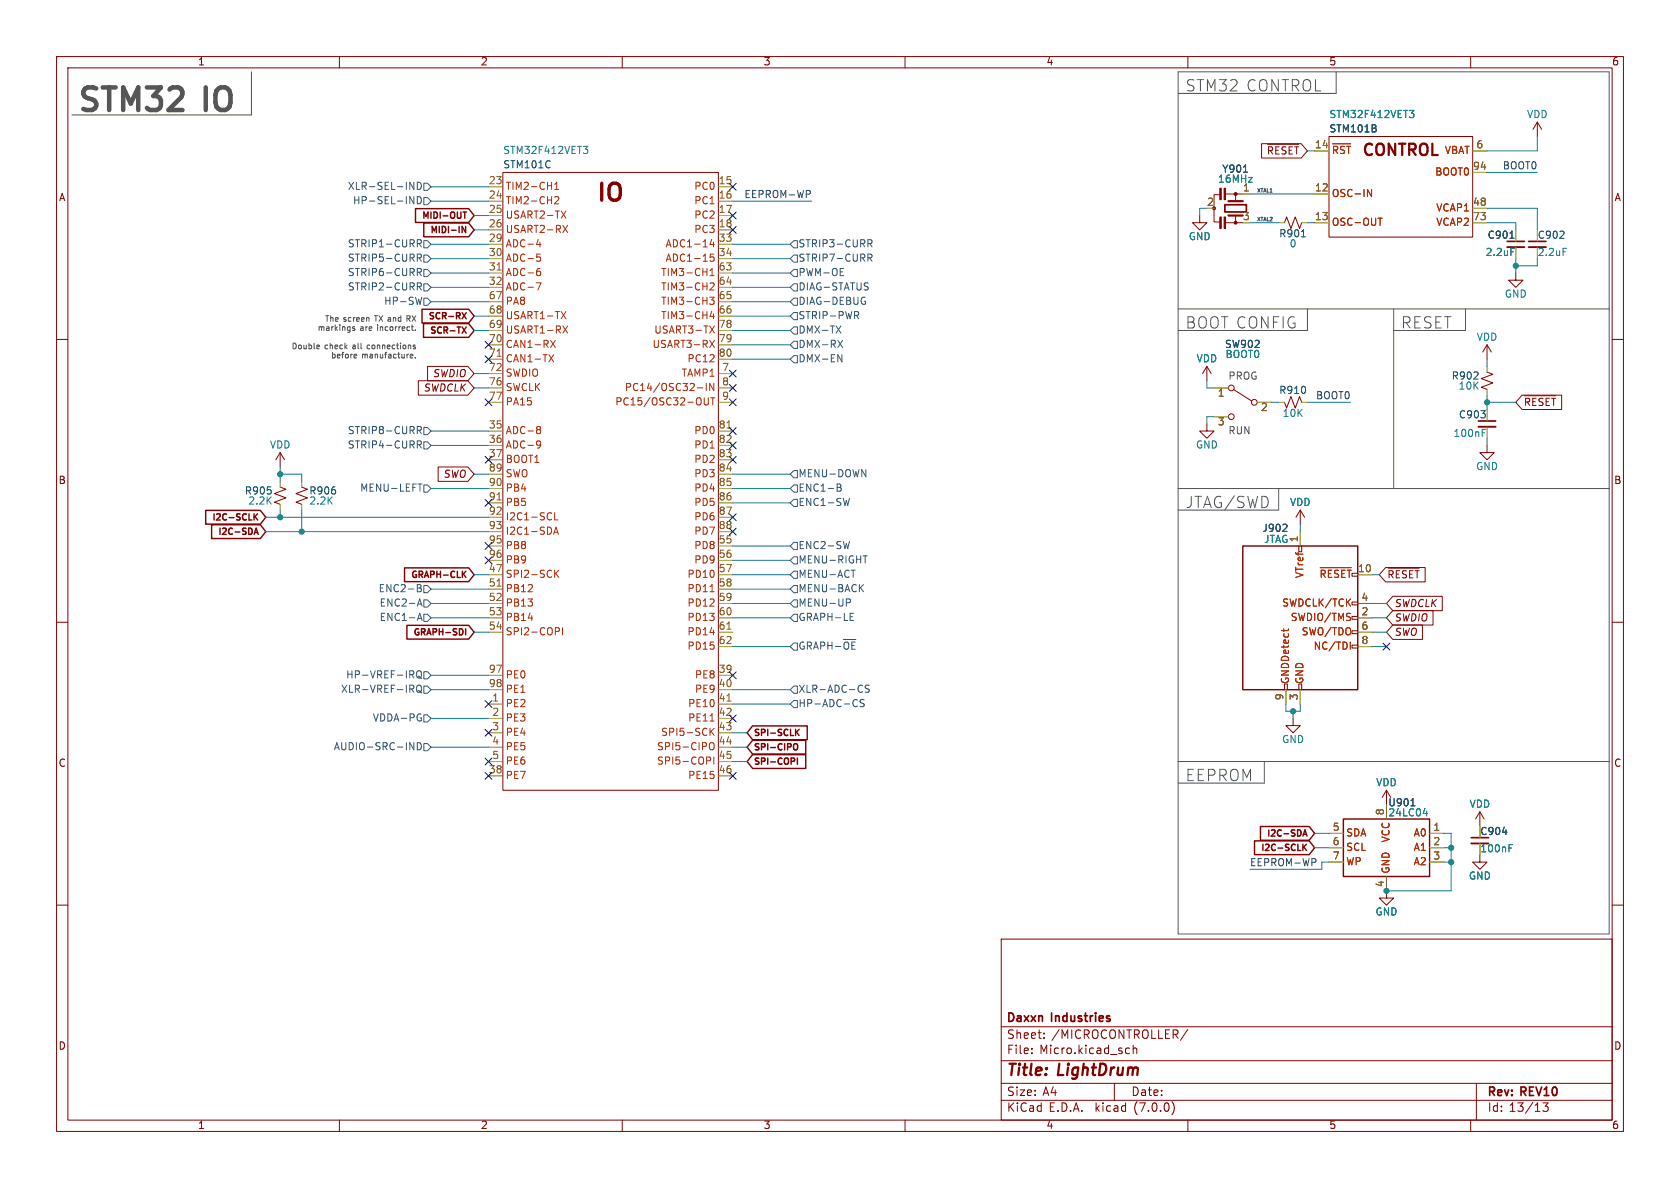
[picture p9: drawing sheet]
<svg xmlns="http://www.w3.org/2000/svg" width="297mm" height="210mm" viewBox="0 0 297 210" stroke-linecap="round" stroke-linejoin="round" font-family="sans-serif">
<g fill="none" stroke="#840000" stroke-width=".18">
<path d="M10 10h277v190h-277zM12 12h273v186h-273zM60 10v2M110 10v2M160 10v2M210 10v2M260 10v2M88.9 30.5h38.1v109.2h-38.1zM212.1 38.1v1.3h1.3l-1.3 1.2-1.3-1.2h1.3M215.8 34.4h-1.2v4.8h1M216.7 34.3h3M216.7 39.4h3"/>
<path d="M218.4 34.3v1.1M218.4 38.1v1.3M223 25.4h7l1.1 1.3-1.1 1.2h-7zM224.1 25.5h5.5M225 26.4l-.1-.4h-.6v1.2M226.1 26h-.6v1.2M227.1 39.4l.4-1 .7 2 .8-2 .7 2 .4-1M227.4 26h-.5l-.3 .3M228.5 26h-.6v1.2M228.9 26h.7M229.2 26v1.2M234.9 24.1h25.4v17.8h-25.4z"/>
<path d="M271.8 21.6l-.8 1.3M271.8 21.6v2.5M271.8 21.6l.7 1.3M10 60h2M268 48.3v1.2h1.2l-1.2 1.3-1.3-1.3h1.3M285 60h2M74 67.3h8.7l1.1 1.3-1.1 1.3h-8.7zM75.6 64.8h7.1l1.1 1.2-1.1 1.3h-7.1zM213.4 74.9v1.3h1.2l-1.2 1.3-1.3-1.3h1.3M213.4 64.8l-.8 1.2M213.4 64.8v2.5M213.4 64.8l.7 1.2"/>
<path d="M218.1 68.8l3.1 2.1M227.1 71.1l.4 1 .7-2 .8 2 .7-2 .4 1M262.9 65.8l1 .4-2 .7 2 .8-2 .8 1 .3M262.9 78.7v1.3h1.3l-1.3 1.3-1.3-1.3h1.3M262.9 61l-.8 1.2M262.9 61v2.5M262.9 61l.8 1.2M269.1 69.8h7v2.6h-7l-1.1-1.3zM269.5 70h5.5M270.4 70.8l-.1-.3-.6-.1v1.3M271.6 70.4h-.6v1.3M272.8 70.5l-.5-.1-.2 .4"/>
<path d="M273.9 70.4h-.6v1.3M274.3 70.4h.7M274.7 70.4v1.3M49.5 86.1l1 .4-2 .7 2 .8-2 .8 1 .4M49.5 80l-.7 1.3M49.5 80v2.6M49.5 80l.8 1.3M53.3 86.1l1.1 .4-2.1 .7 2.1 .8-2.1 .8 1 .4M77.5 82.5h5.2l1.1 1.3-1.1 1.3h-5.2zM229.6 96.5h.5v1h-.5zM229.9 90.2l-.8 1.2M229.9 90.2v2.5"/>
<path d="M229.9 90.2l.7 1.2M10 110h2M239 106.4h1v.5h-1zM239 111.5h1v.5h-1zM239 109h1v.5h-1zM239 114h1v.6h-1zM245 100.3h7v2.6h-7l-1.2-1.3zM245.4 100.4h5.5M246.2 105.4h8.8v2.6h-8.8l-1.1-1.3zM246.2 110.5h5.3v2.5h-5.3l-1.1-1.2zM246.2 107.9h7.1v2.6h-7.1l-1.1-1.3zM246.3 101.3l-.1-.4h-.6v1.3"/>
<path d="M247.4 100.9h-.6v1.3M248.7 100.9h-.5l-.3 .4M249.8 100.9h-.6v1.3M250.2 100.9h.7M250.5 100.9v1.3M285 110h2M227.1 120.9h.5v1h-.5zM228.6 127v1.3h1.3l-1.3 1.2-1.3-1.2h1.3M229.6 120.9h.5v1h-.5zM245.1 139.7l-.8 1.3M245.1 139.7v2.5M245.1 139.7l.8 1.3"/>
<path d="M10 160h2M245.1 157.5v1.3h1.3l-1.3 1.2-1.3-1.2h1.3M261.6 151.1v1.3h1.3l-1.3 1.3-1.3-1.3h1.3M261.6 143.5l-.7 1.3M261.6 143.5v2.6M261.6 143.5l.8 1.3M285 160h2M177 166h108v32h-108zM60 198v2M110 198v2M160 198v2M177 194.5h108"/>
<path d="M177 191.5h108M177 187.5h108M177 181.5h108M182.4 186.1v.2M182.4 185.3v.2M184.6 183.4v.2M184.6 182.6v.2M197 191.5v3M199.3 185.3h.4M199.7 186.2l-.4 .1M200.3 185.4l.2-.1h.4l.1 1M200.3 184.8v1.5"/>
<path d="M207.2 194.7a1.72 1.72 0 0 1 0 2.3M210 182l-1.3 1.9M210 198v2M260 198v2M261 191.5v6.5M273.7 195l-.5 .5 .4 .2v.6l-.2 .2h-.4l-.2-.2"/>
<circle cx="217.7" cy="73.7" r=".51"/>
<circle cx="217.7" cy="68.6" r=".51"/>
<circle cx="221.7" cy="71.1" r=".51"/>
</g>
<path d="M266.4 43.7h3.1M270.3 43.7h3M261.4 75.4h3M260.1 149.1h3" fill="none" stroke="#840000" stroke-width=".33"/>
<path d="M216.5 36.2h3.8v1.3h-3.8zM266.4 42.7h3.1M270.3 42.7h3M261.4 74.4h3M260.1 148.1h3" fill="none" stroke="#840000" stroke-width=".3"/>
<path d="M249.2 19.5h.8l-.5 .5 .4 .1 .1 .4-.3 .3h-.3M103.1 25.9h.8l-.4 .5 .3 .1 .1 .4-.2 .2h-.4M267.1 43.9h.6M276.3 43.9h.6M262 75.9h.6M251.6 143.8h.8M252.2 143.4v.8M266.8 149.3h.6" fill="none" stroke="#128875" stroke-width=".18"/>
<g fill="#fff" stroke="#fff" stroke-width=".18">
<path d="M219.7 96.5h20.3v25.4h-20.3z"/>
<path d="M237.5 144.8h15.2v10.1h-15.2z"/>
</g>
<g fill="none" stroke="#840000" stroke-width=".25">
<path d="M73.5 36.9h9.4l.9 1.2-.9 1.2h-9.4zM74.9 39.4h8l.9 1.2-.9 1.3h-8zM81.8 37.5h.7M82.2 37.5v1.1M74.6 54.7h8.3l.9 1.2-.9 1.2h-8.3zM74.9 57.2h8l.9 1.2-.9 1.2h-8zM81.7 57.8l.7 1.1M81.7 55.3l.7 1.1M82.3 40v1.1l-.6-1.1v1.1M82.4 57.8l-.7 1.1M82.4 55.3l-.7 1.1M36.4 90.2h9.6l1 1.2-1 1.3h-9.6z"/>
<path d="M37.4 92.8h8.6l1 1.2-1 1.2h-8.6zM44.9 94.5l.4-1.1 .3 1.1M44.9 90.8v1.1M45 94.1h.5M45.1 91.3l.4 .6M45.5 90.8l-.6 .7M219.7 96.5h20.3v25.4h-20.3zM71.5 100.4h11.4l.9 1.2-.9 1.2h-11.4zM71.9 110.5h11l.9 1.3-.9 1.2h-11zM81.7 111.3l.1 .3-.1 .5M81.9 101.5l.5 .6M82.3 111.1v1.1"/>
<path d="M82.4 101l-.7 .6M133 130.9h9.4v2.4h-9.4l-.9-1.2zM133 128.3h9.7v2.5h-9.7l-.9-1.3zM133 133.4h9.4v2.4h-9.4l-.9-1.2zM140.4 131.5h.1a.37 .37 0 0 1 .5 .3v.4a.37 .37 0 0 1-.2 .3 .37 .37 0 0 1-.4 0M140.4 134.1v.4M140.8 129.4l.5 .6M141 134v1.1M141.3 128.9l-.6 .7M221.8 148.6h9.6l1 1.3-1 1.2h-9.6zM222.8 146.1h8.6l1 1.2-1 1.2h-8.6zM230.3 149.2v1.1"/>
<path d="M230.3 147.8l.4-1.1 .4 1.1M230.4 147.5h.6M230.5 149.7l.5 .6M231 149.2l-.7 .7M237.5 144.8h15.2v10.1h-15.2z"/>
</g>
<g fill="none" stroke="#a0a006" stroke-width=".18">
<path d="M86.4 33h2.5M86.4 35.6h2.5M86.4 38.1h2.5M127 33h2.5M127 35.6h2.5M127 38.1h2.5M219.7 34.3h1.3M226.1 39.4h1M230.1 39.4h1M232.4 34.3h2.5M232.4 39.4h2.5M232.4 26.7h2.5"/>
<path d="M260.3 39.4h2.6M260.3 26.7h2.6M260.3 36.8h2.6M260.3 30.5h2.6M86.4 40.6h2.5M86.4 43.2h2.5M86.4 45.7h2.5M86.4 48.3h2.5M86.4 50.8h2.5M86.4 53.3h2.5M86.4 55.9h2.5M86.4 58.4h2.5"/>
<path d="M127 40.6h2.5M127 43.2h2.5M127 45.7h2.5M127 48.3h2.5M127 50.8h2.5M127 53.3h2.5M127 55.9h2.5M127 58.4h2.5M268 40.6v2.1M268 43.7v2M86.4 76.2h2.5M86.4 78.7h2.5"/>
<path d="M86.4 66h2.5M86.4 61h2.5M86.4 63.5h2.5M86.4 68.6h2.5M86.4 71.1h2.5M127 76.2h2.5M127 78.7h2.5M127 66h2.5M127 61h2.5M127 63.5h2.5M127 68.6h2.5M127 71.1h2.5"/>
<path d="M214.6 68.6h2.6M214.6 73.7h2.6M222.2 71.1h2.6M226.1 71.1h1M230.1 71.1h1M262.9 64.8v1M262.9 68.8v1.1M262.9 72.4v2M262.9 75.4v2.1M49.5 85.1v1M49.5 89.2v1M53.3 85.1v1"/>
<path d="M53.3 89.2v1M86.4 81.3h2.5M86.4 96.5h2.5M86.4 99.1h2.5M86.4 83.8h2.5M86.4 86.4h2.5M86.4 88.9h2.5M86.4 91.4h2.5M86.4 94h2.5M127 81.3h2.5M127 96.5h2.5M127 99.1h2.5"/>
<path d="M127 83.8h2.5M127 86.4h2.5M127 88.9h2.5M127 91.4h2.5M127 94h2.5M229.9 94v2.5M86.4 101.6h2.5M86.4 109.2h2.5M86.4 106.7h2.5M86.4 111.8h2.5M86.4 119.4h2.5M86.4 104.1h2.5"/>
<path d="M127 101.6h2.5M127 109.2h2.5M127 106.7h2.5M127 111.8h2.5M127 114.3h2.5M127 119.4h2.5M127 104.1h2.5M240 101.6h2.6M240 109.2h2.6M240 106.7h2.6M240 111.8h2.6M240 114.3h2.6"/>
<path d="M86.4 124.5h2.5M86.4 127h2.5M86.4 129.5h2.5M86.4 137.2h2.5M86.4 132.1h2.5M86.4 121.9h2.5M86.4 134.6h2.5M127 124.5h2.5M127 127h2.5M127 129.5h2.5M127 137.2h2.5M127 132.1h2.5"/>
<path d="M127 121.9h2.5M127 134.6h2.5M227.3 121.9v2.6M229.9 121.9v2.6M234.9 147.3h2.6M234.9 149.9h2.6M234.9 152.4h2.6M245.1 142.2v2.6M245.1 154.9v2.6M252.7 147.3h2.6M252.7 149.9h2.6M252.7 152.4h2.6"/>
</g>
<g fill="none" stroke="#b02c04" stroke-width=".18">
<path d="M98.1 33.5h.7M98.1 32.6l.3-.4v1.3M98.1 34.9l.4-.1 .3 .3-.8 .9h.8M99.2 37.3l.9 1.3M99.5 39.8l.9 1.3M100.1 37.3l-.9 1.3M100.4 39.8l-.9 1.3M235.6 25.4h3.2M236.5 26.3l-.1-.4h-.6v1.2M237.7 25.9h-.5l-.2 .3M238.1 25.9h.7M238.4 25.9v1.2"/>
<path d="M241.7 33.5l.8 1.3v-1.3M243.6 38.6h.7M94.8 50h.8l-.5 1.3M94.9 43.2h.7M94.9 44.9h.6M95 45.4h.3l.3 .2-.1 .5-.5 .1M95.1 47.9h.2l.3 .3-.1 .4-.4 .1M95.2 47.5h.3M95.5 42.8v.8M99.2 55.1l.9 1.2M99.5 57.6l.9 1.3M100.1 55.1l-.9 1.2"/>
<path d="M100.4 57.6l-.9 1.3M125.5 52.5h.8l-.5 .5 .4 .1v.6l-.2 .1-.5-.1M125.5 57.6l.8 1.3M125.5 48.7h.8M125.5 50.1l.5-.1 .3 .4-.8 .9h.8M125.5 47.8l.4-.3v1.2M125.8 42.3l-.3 .9h.8M125.8 55l-.3 .9h.8M126.1 42.8v.8M126.1 55.5v.8M126.2 44.9h-.6l-.1 .6 .2-.1 .4 .1 .2 .1-.1 .5-.2 .1-.5-.1M126.3 57.6l-.8 1.3"/>
<path d="M95.1 75.4h.2l.3 .2-.3 .3M95.1 77.9l.4 .2a.84 .84 0 0 1-.3 1.1M95.1 75.9h.2M95.3 75.9l.2 .2 .1 .3-.3 .3h-.2M95.6 78.5l-.3 .2h-.2M97 62.7l.9 1.3M97.3 60.2l.9 1.2M97.9 62.7l-.9 1.3M98.2 60.2l-.9 1.2M123.3 68.6h1M124.5 70.3v1l.2 .3 .4-.1 .1-.2v-1M124.9 67.8v1.2"/>
<path d="M125.5 60.2l.8 1.2M125.6 70.3h.8M126 70.3v1.3M126.2 67.8v1.2l-.7-1.2v1.2M126.3 60.2l-.8 1.2M97.9 94.4l.4-1.2 .4 1.2M98 94.1h.6M98.1 90.6v1.3h.6M98.2 111h.5l.2 .2-.1 .4h-.6M98.2 101.3l.6 .8M98.8 100.8l-.7 .7M99.4 111v1.2"/>
<path d="M125.5 104.6h.8M227 111.2v.5M227.8 111.2v.1M233.4 100.3h5.5M234.3 101.2l-.1-.3-.6-.1v1.3M235.4 100.8h-.6v1.3M236.7 100.9l-.5-.1-.3 .4M237.8 100.8h-.6v1.3M238.2 100.8h.7M238.2 106.4l.6 .7M238.5 100.8v1.3M238.7 113.5v1.3"/>
<path d="M238.8 105.9l-.8 .7M124.9 133.8h.5l.2 .3-.1 .3-.6 .1M125.5 131.5l.2-.2a.43 .43 0 0 1 .5 .4v.4a.42 .42 0 0 1-.4 .5 .42 .42 0 0 1-.4-.5zM125.5 128.7v1.3M125.5 127.5h.8M125.7 129.3l.5 .7M126.2 133.8v1.3M126.2 128.7l-.7 .8"/>
</g>
<path d="M219.8 30.4h.8M230.1 41.9h.7M266.9 42.1h.8M226.7 93.9h.8M227.5 92.8v.4M249.4 142.5h.8" fill="none" stroke="#005550" stroke-width=".18"/>
<path d="M87.9 47.7h.7M87.9 63h.7M128.5 75.7h.7M87.9 88.4h.7M87.9 103.6h.7M128.5 111.2h.7M128.5 123.9h.7" fill="none" stroke="#8c5a0a" stroke-width=".18"/>
<g fill="#840000" stroke="#840000" stroke-width=".18">
<path d="M215.6 33.3h.3v2h-.3z"/>
<path d="M216.4 33.3h.3v2h-.3z"/>
<path d="M215.6 38.4h.3v2h-.3z"/>
<path d="M216.4 38.4h.3v2h-.3z"/>
<circle cx="218.4" cy="34.3" r=".25"/>
<circle cx="214.6" cy="36.8" r=".25"/>
<circle cx="218.4" cy="39.4" r=".25"/>
</g>
<path d="M217.2 35.6h2.5M217.2 38.1h2.5" fill="none" stroke="#840000" stroke-width=".38"/>
<g fill="none" stroke="#345372" stroke-width=".18">
<path d="M72.4 34.8l.8 1.2v-1.2M72.4 32.2l.8 1.3v-1.3M73.8 32.2a.64 .64 0 0 1 .7 .7 .64 .64 0 0 1-.7 .6zM73.8 34.8a.64 .64 0 0 1 .7 .6 .64 .64 0 0 1-.7 .6zM74.9 34.9h.7l.6 .7-.6 .6h-.7zM74.9 32.4h.7l.6 .6-.6 .7h-.7zM73.8 42.4h.5l.2 .2-.1 .4h-.6M73.8 44.9h.5l.2 .3-.1 .3-.6 .1M73.8 47.5h.5l.2 .2-.1 .4h-.6M73.8 50h.5l.2 .2-.1 .4-.6 .1M74.1 43l.4 .6M74.1 48.1l.4 .6"/>
<path d="M74.1 50.7l.4 .6M74.1 45.6l.4 .6M74.6 52.5l-.3 1.3M74.9 52.7h.7l.6 .6-.6 .7h-.7zM74.9 42.5h.7l.6 .7-.6 .6h-.7zM74.9 47.6h.7l.6 .7-.6 .6h-.7zM74.9 50.2h.7l.6 .6-.6 .6h-.7zM74.9 45.1h.7l.6 .6-.6 .7h-.7zM140.3 57.8h.7v1.3h-.7l-.6-.7zM140.3 50.2h.7v1.2h-.7l-.6-.6zM140.3 52.7h.7v1.3h-.7l-.6-.7zM140.3 45.1h.7v1.3h-.7l-.6-.7z"/>
<path d="M140.3 42.5h.7v1.3h-.7l-.6-.6zM140.3 47.6h.7v1.3h-.7l-.6-.6zM140.3 55.2h.7v1.3h-.7l-.6-.6zM147.8 57.6l.9 1.3M148.5 47.5h.6M148.5 48.7h.6M148.7 57.6l-.9 1.3M151.4 55.7l.4 .6M151.6 55.1l.2 .2-.1 .3-.1 .1M152.8 53.3h.2v.4l-.2 .1M152.8 52.5l.2 .1M153.4 42.4h.5l.3 .2-.2 .4h-.6"/>
<path d="M153.4 44.9h.5l.3 .3-.2 .3-.6 .1M153.7 45.6l.5 .6M153.7 43l.5 .6M73.8 75.4h.5l.2 .2-.1 .4-.6 .1M73.8 77.9h.5l.2 .3-.1 .3-.6 .1M74.1 78.6l.4 .6M74.1 76.1l.4 .6M74.9 78.1h.7l.6 .6-.6 .7h-.7zM74.9 75.6h.7l.6 .6-.6 .6h-.7zM140.3 62.9h.7v1.2h-.7l-.6-.6zM140.3 60.3h.7v1.3h-.7l-.6-.6zM148.1 62.7l.7 1.3v-1.3"/>
<path d="M148.1 60.2l.9 1.2M149 60.2l-.9 1.2M73.9 85.6h.7M74.9 85.7h.7l.6 .7-.6 .6h-.7zM140.3 88.3h.7v1.2h-.7l-.6-.6zM140.3 95.9h.7v1.3h-.7l-.6-.7zM140.3 83.2h.7v1.3h-.7l-.6-.7zM140.3 85.7h.7v1.3h-.7l-.6-.6zM140.3 98.4h.7v1.3h-.7l-.6-.6zM148 85.6l.6 .1 .1 .2-.3 .3M148 86.2h.4M148.4 86.2l.3 .2v.3l-.7 .1"/>
<path d="M150.2 88.1l-.3 1.3M150.2 95.7l-.3 1.3M152.3 83l.8 1.3v-1.3M152.6 98.3h.7M72.7 119.2l.5 .6M73.1 118.7v.4M73.7 118.8l.3-.2a.43 .43 0 0 1 .5 .4v.4a.42 .42 0 0 1-.4 .5 .42 .42 0 0 1-.4-.5zM73.8 107.1l.4-1.2 .4 1.2M73.8 103.3l.6 .2v.2l-.2 .2M73.8 103.9h.4M73.8 109.7l.4-1.3 .4 1.3M73.9 106.8h.6"/>
<path d="M73.9 109.3h.6M73.9 119.5l.7 .5M74.2 103.9l.3 .3-.1 .3-.6 .1M74.9 106h.7l.6 .7-.6 .6h-.7zM74.9 103.5h.7l.6 .6-.6 .7h-.7zM74.9 108.6h.7l.6 .6-.6 .7h-.7zM74.9 118.7h.7l.6 .7-.6 .6h-.7zM140.3 113.7h.7v1.2h-.7l-.6-.6zM140.3 108.6h.7v1.3h-.7l-.6-.7zM140.3 103.5h.7v1.3h-.7l-.6-.7zM140.3 101h.7v1.2h-.7l-.6-.6zM140.3 106h.7v1.3h-.7l-.6-.6z"/>
<path d="M142.1 113.6h-.5l-.2 .4M143.5 113.9l-.2-.3-.6-.1v1.3M143.8 114.8l.4-1.3 .5 1.3M145.8 113.9l-.1-.3-.6-.1v1.3M146.4 113.5v1.3M147.1 113.5v1.3M149.1 113h2.2M149.2 113.9a.42 .42 0 0 1 .4-.4 .42 .42 0 0 1 .5 .4M149.6 105.9h.5l.3 .2-.2 .4h-.6M150.3 109h.4M150.3 109.7h.6M150.3 108.4h.6"/>
<path d="M150.5 100.8h.7M151.2 113.5h-.6v1.3M152.1 103.9l.6 .7M152.7 103.3l-.8 .8M72.4 131.3l.8 1.2v-1.2M73.7 121.3l.3-.2a.43 .43 0 0 1 .5 .4v.5a.42 .42 0 0 1-.4 .4 .42 .42 0 0 1-.4-.4zM73.8 131.3a.64 .64 0 0 1 .7 .6 .64 .64 0 0 1-.7 .6zM73.9 122.1l.7 .4M74.3 126.9h.2v.4l-.2 .2M74.3 126.2l.1 .1M74.9 126.4h.7l.6 .6-.6 .6h-.7zM74.9 121.3h.7l.6 .6-.6 .7h-.7z"/>
<path d="M74.9 131.4h.7l.6 .7-.6 .6h-.7zM140.3 121.3h.7v1.3h-.7l-.6-.7zM140.3 123.8h.7v1.3h-.7l-.6-.6zM151.5 123.7l.1 .1M151.6 124.8l-.1 .1M152.8 123.7h-.5l-.2 .1v.3l.6 .3 .1 .3-.3 .2h-.5M153.7 121.2l-.5-.1-.2 .3 .1 .3 .5 .2v.4l-.2 .1-.4-.1"/>
</g>
<path d="M143 33.7l.3 .2-.1 .3-.2 .1M232.6 151.9v.4" fill="none" stroke="#2d4364" stroke-width=".18"/>
<g fill="none" stroke="#565656" stroke-width=".18">
<path d="M44.4 12.7v7.6h-31.7M208.3 12.7h76.2v152.4h-76.2zM236.2 12.7v3.8h-27.9M62.7 57.8h-.2l-.2 .1 .1 .1 .3 .1v.3h-.4M65.1 56.1l.1 .2v.5M72.7 57.8h.4M72.9 57.4v.9l.2 .1M73.4 58.3v.1M208.3 54.6h76.2M231.1 54.6v3.8h-22.8M246.4 54.6v31.8M259.1 54.6v3.8h-12.7"/>
<path d="M56.1 61h.3l.1 .2-.5 .1M56.4 61.6l-.3 .1M62.7 62.6l.3 .1 .1 .2h-.5M63 63.2l-.3 .1M72.5 62.9h.5l-.1-.2-.2-.1-.2 .2 .1 .4h.3M73.4 63.2v.1M73.4 61h-.2l-.2 .1 .1 .2 .3 .1v.2h-.4M208.3 86.4h76.2M226.1 86.4v3.8h-17.8M208.3 134.6h76.2M223.5 134.6v3.8h-15.2"/>
</g>
<g fill="none" stroke="#0a73a0" stroke-width=".18">
<path d="M76.2 35.6h10.2M76.2 33h10.2M83.8 38.1h2.6M129.5 35.6h14M213.4 36.8h-1.3v1.3M221 39.4h5.1M221 34.3h11.4M231.1 39.4h1.3M262.9 39.4h5.1v1.2M262.9 36.8h8.9v3.8M262.9 30.5h8.9M271.8 24.1v2.6h-8.9"/>
<path d="M76.2 50.8h10.2M76.2 53.3h10.2M76.2 48.3h10.2M76.2 45.7h10.2M76.2 43.2h10.2M83.8 58.4h2.6M83.8 55.9h2.6M83.8 40.6h2.6M129.5 50.8h10.2M129.5 58.4h10.2M129.5 53.3h10.2M129.5 55.9h10.2"/>
<path d="M129.5 48.3h10.2M129.5 45.7h10.2M129.5 43.2h10.2M268 45.7v2.6M271.8 45.7v1.3h-3.8M76.2 78.7h10.2M76.2 76.2h10.2M83.8 68.6h2.6M83.8 66h2.6M129.5 61h10.2M129.5 63.5h10.2M213.4 67.3v1.3h1.2"/>
<path d="M214.6 73.7h-1.2v1.2M224.8 71.1h1.3M231.1 71.1h7.7M262.9 63.5v1.3M262.9 69.9v2.5M262.9 77.5v1.2M262.9 71.1h5.1M47 94h39.4M47 91.4h39.4M49.5 83.8h3.8v1.3M49.5 82.6v2.5M49.5 90.2v1.2"/>
<path d="M53.3 90.2v3.8M76.2 86.4h10.2M83.8 83.8h2.6M129.5 96.5h10.2M129.5 99.1h10.2M129.5 88.9h10.2M129.5 83.8h10.2M129.5 86.4h10.2M229.9 92.7v1.3M76.2 106.7h10.2M76.2 109.2h10.2M76.2 104.1h10.2"/>
<path d="M76.2 119.4h10.2M83.8 111.8h2.6M83.8 101.6h2.6M129.5 106.7h10.2M129.5 114.3h10.2M129.5 109.2h10.2M129.5 104.1h10.2M129.5 101.6h10.2M242.6 106.7h2.5M242.6 114.3h2.5M242.6 109.2h2.5M242.6 111.8h2.5"/>
<path d="M242.6 101.6h1.2M76.2 132.1h10.2M76.2 121.9h10.2M76.2 127h10.2M129.5 134.6h2.6M129.5 132.1h2.6M129.5 121.9h10.2M129.5 129.5h2.6M129.5 124.5h10.2M227.3 124.5v1.2h2.6v-1.2M228.6 125.7v1.3M232.4 149.9h2.5"/>
<path d="M232.4 147.3h2.5M234.9 152.4h-1.2v1.3h-12.7M255.3 149.9h1.2M255.3 147.3h1.2v10.2h-11.4M255.3 152.4h1.2"/>
</g>
<g fill="none" stroke="#000084" stroke-width=".18">
<path d="M128.9 37.5l1.2 1.2M128.9 32.4l1.2 1.2M130.1 37.5l-1.2 1.2M130.1 32.4l-1.2 1.2M128.9 40l1.2 1.2M130.1 40l-1.2 1.2M85.8 62.9l1.2 1.2M85.8 70.5l1.2 1.2M85.8 60.4l1.2 1.2M87 62.9l-1.2 1.2M87 70.5l-1.2 1.2M87 60.4l-1.2 1.2"/>
<path d="M128.9 65.4l1.2 1.2M128.9 75.6l1.2 1.2M128.9 70.5l1.2 1.2M128.9 68l1.2 1.2M128.9 78.1l1.2 1.2M130.1 65.4l-1.2 1.2M130.1 75.6l-1.2 1.2M130.1 70.5l-1.2 1.2M130.1 68l-1.2 1.2M130.1 78.1l-1.2 1.2M85.8 80.7l1.2 1.2M85.8 98.5l1.2 1.2"/>
<path d="M85.8 88.3l1.2 1.2M85.8 95.9l1.2 1.2M87 80.7l-1.2 1.2M87 98.5l-1.2 1.2M87 88.3l-1.2 1.2M87 95.9l-1.2 1.2M128.9 93.4l1.2 1.2M128.9 90.8l1.2 1.2M128.9 80.7l1.2 1.2M130.1 93.4l-1.2 1.2M130.1 80.7l-1.2 1.2M130.1 90.8l-1.2 1.2"/>
<path d="M128.9 118.8l1.2 1.2M130.1 118.8l-1.2 1.2M244.5 113.7l1.2 1.2M245.7 113.7l-1.2 1.2M85.8 134l1.2 1.2M85.8 136.6l1.2 1.2M85.8 123.9l1.2 1.2M85.8 128.9l1.2 1.2M87 134l-1.2 1.2M87 136.6l-1.2 1.2M87 123.9l-1.2 1.2M87 128.9l-1.2 1.2"/>
<path d="M128.9 136.6l1.2 1.2M128.9 126.4l1.2 1.2M130.1 136.6l-1.2 1.2M130.1 126.4l-1.2 1.2"/>
</g>
<g fill="#028f99" stroke="#028f99" stroke-width=".18">
<circle cx="256.5" cy="149.9" r=".46"/>
<circle cx="256.5" cy="152.4" r=".46"/>
<circle cx="228.6" cy="125.7" r=".46"/>
<circle cx="268" cy="47" r=".46"/>
<circle cx="262.9" cy="71.1" r=".46"/>
<circle cx="245.1" cy="157.5" r=".46"/>
<circle cx="53.3" cy="94" r=".46"/>
<circle cx="49.5" cy="91.4" r=".46"/>
<circle cx="49.5" cy="83.8" r=".46"/>
</g>
<g font-size="5.6" fill="#565656">
<text x="14" y="20.3">STM32</text>
<text x="36.6" y="20.3">IO</text>
</g>
<text font-size="4.2" fill="#840000" x="105.2" y="36.5">IO</text>
<g font-size="2.8" fill="#565656">
<text x="209.5" y="16.5">STM32 CONTROL</text>
<text x="209.5" y="58.4">BOOT CONFIG</text>
<text x="247.6" y="58.4">RESET</text>
<text x="209.5" y="90.2">JTAG/SWD</text>
<text x="209.5" y="138.4">EEPROM</text>
</g>
<g font-size="2.8" fill="#840000">
<text x="240.6" y="28.2">CONTROL</text>
<text x="178" y="190.8">Title:</text>
<text x="187.1" y="190.8">LightDrum</text>
</g>
<g font-size="2.1" fill="#840000">
<text x="178" y="183.9">Sheet:</text>
<text x="178" y="181.1">Daxxn</text>
<text x="185.9" y="183.9">/MICROCONTROLLER/</text>
<text x="186" y="181.1">Industries</text>
<text x="178" y="186.6">File:</text>
<text x="183.8" y="186.6">Micro.kicad_sch</text>
<text x="178" y="196.8">KiCad</text>
<text x="178" y="194">Size:</text>
<text x="184.3" y="194">A4</text>
<text x="185.4" y="196.8">E.D.A.</text>
<text x="193.7" y="196.8">kicad</text>
<text x="200" y="194">Date:</text>
<text x="200.6" y="196.8">(7.0.0)</text>
<text x="263" y="194.2">Rev:</text>
<text x="263" y="196.8">Id: 13/13</text>
<text x="269" y="194.2">REV10</text>
</g>
<g font-size="1.8" fill="#840000">
<text x="35" y="11.8">1</text>
<text x="85" y="11.8">2</text>
<text x="135" y="11.8">3</text>
<text x="185" y="11.8">4</text>
<text x="235" y="11.8">5</text>
<text x="285" y="11.8">6</text>
<text x="10.4" y="35.8">A</text>
<text x="285.4" y="35.8">A</text>
<text x="74.8" y="69.5">SWDCLK</text>
<text x="76.4" y="67">SWDIO</text>
<text x="269.4" y="72.6">~{RESET}</text>
<text x="10.3" y="85.8">B</text>
<text x="78.3" y="84.7">SWO</text>
<text x="285.3" y="85.8">B</text>
<text x="245.3" y="103.1">~{RESET}</text>
<text x="246.5" y="107.6">SWDCLK</text>
<text x="246.5" y="112.7">SWO</text>
<text x="246.5" y="110.1">SWDIO</text>
<text x="10.3" y="135.8">C</text>
<text x="285.3" y="135.8">C</text>
<text x="10.3" y="185.8">D</text>
<text x="285.3" y="185.8">D</text>
<text x="35" y="199.8">1</text>
<text x="85" y="199.8">2</text>
<text x="135" y="199.8">3</text>
<text x="185" y="199.8">4</text>
<text x="235" y="199.8">5</text>
<text x="285" y="199.8">6</text>
</g>
<g font-size="1.8" fill="#005550">
<text x="235" y="23.7">STM101B</text>
<text x="88.9" y="30">STM101C</text>
<text x="226.1" y="42.2">R901</text>
<text x="262.9" y="42.5">C901</text>
<text x="271.8" y="42.5">C902</text>
<text x="226.1" y="69.9">R910</text>
<text x="256.6" y="67.4">R902</text>
<text x="257.9" y="74.2">C903</text>
<text x="43.2" y="87.7">R905</text>
<text x="54.6" y="87.7">R906</text>
</g>
<g font-size="1.8" fill="#128875">
<text x="235" y="21.1">STM32F412VET3</text>
<text x="269.9" y="21.1">VDD</text>
<text x="88.9" y="27.5">STM32F412VET3</text>
<text x="215.3" y="32.6">16MHz</text>
<text x="216" y="30.8">Y901</text>
<text x="210.1" y="42.7">GND</text>
<text x="227.9" y="44">0</text>
<text x="262.6" y="45.5">2.2uF</text>
<text x="271.8" y="45.5">2.2uF</text>
<text x="266" y="52.9">GND</text>
<text x="211.5" y="64.3">VDD</text>
<text x="216.5" y="61.8">SW902</text>
<text x="216.6" y="63.6">BOOT0</text>
<text x="261" y="60.5">VDD</text>
<text x="257.8" y="69.2">10K</text>
<text x="226.7" y="74">10K</text>
<text x="256.9" y="77.5">100nF</text>
<text x="47.7" y="79.6">VDD</text>
<text x="211.4" y="79.6">GND</text>
<text x="260.9" y="83.4">GND</text>
<text x="43.8" y="89.5">2.2K</text>
<text x="54.6" y="89.5">2.2K</text>
<text x="228" y="89.7">VDD</text>
<text x="223.1" y="94.3">J902</text>
<text x="223.4" y="96.3">JTAG</text>
<text x="226.6" y="131.6">GND</text>
<text x="243.2" y="139.3">VDD</text>
<text x="245.4" y="142.8">U901</text>
<text x="259.7" y="143.1">VDD</text>
<text x="245.4" y="144.6">24LC04</text>
<text x="259.6" y="155.8">GND</text>
<text x="243.1" y="162.1">GND</text>
</g>
<text font-size="1.8" fill="#0a73a0" x="223.8" y="28.2">~{RESET}</text>
<g font-size="1.8" fill="#8c5a0a">
<text x="232.4" y="26.4">14</text>
<text x="261" y="26.4">6</text>
<text x="86.4" y="32.8">23</text>
<text x="86.4" y="35.3">24</text>
<text x="127" y="32.8">15</text>
<text x="127" y="35.3">16</text>
<text x="219.7" y="34">1</text>
<text x="232.4" y="34">12</text>
<text x="260.3" y="30.2">94</text>
<text x="86.4" y="37.8">25</text>
<text x="86.4" y="40.4">26</text>
<text x="127" y="37.8">17</text>
<text x="127" y="40.4">18</text>
<text x="213.3" y="36.6">2</text>
<text x="219.7" y="39.1">3</text>
<text x="232.4" y="39.1">13</text>
<text x="260.3" y="36.6">48</text>
<text x="260.3" y="39.1">73</text>
<text x="86.4" y="42.9">29</text>
<text x="86.4" y="45.5">30</text>
<text x="127" y="42.9">33</text>
<text x="127" y="45.5">34</text>
<text x="86.4" y="48">31</text>
<text x="86.4" y="50.5">32</text>
<text x="86.4" y="53.1">67</text>
<text x="127" y="48">63</text>
<text x="127" y="50.5">64</text>
<text x="127" y="53.1">65</text>
<text x="86.4" y="55.6">68</text>
<text x="86.4" y="58.2">69</text>
<text x="127" y="55.6">66</text>
<text x="127" y="58.2">78</text>
<text x="86.4" y="60.7">70</text>
<text x="86.4" y="63.2">71</text>
<text x="86.4" y="65.8">72</text>
<text x="127" y="60.7">79</text>
<text x="127" y="63.2">80</text>
<text x="127.6" y="65.8">7</text>
<text x="86.4" y="68.3">76</text>
<text x="86.4" y="70.9">77</text>
<text x="127.6" y="68.3">8</text>
<text x="127.6" y="70.9">9</text>
<text x="215.2" y="70.5">1</text>
<text x="86.4" y="75.9">35</text>
<text x="127" y="75.9">81</text>
<text x="215.2" y="75.6">3</text>
<text x="222.9" y="73">2</text>
<text x="86.4" y="78.5">36</text>
<text x="86.4" y="81">37</text>
<text x="86.4" y="83.6">89</text>
<text x="127" y="78.5">82</text>
<text x="127" y="81">83</text>
<text x="127" y="83.6">84</text>
<text x="86.4" y="86.1">90</text>
<text x="86.4" y="88.6">91</text>
<text x="127" y="86.1">85</text>
<text x="127" y="88.6">86</text>
<text x="86.4" y="91.2">92</text>
<text x="86.4" y="93.7">93</text>
<text x="127" y="91.2">87</text>
<text x="127" y="93.7">88</text>
<text x="229.6" y="95.9" transform="rotate(-90 229.6 95.9)">1</text>
<text x="86.4" y="101.3">47</text>
<text x="86.4" y="96.3">95</text>
<text x="86.4" y="98.8">96</text>
<text x="127" y="96.3">55</text>
<text x="127" y="98.8">56</text>
<text x="127" y="101.3">57</text>
<text x="240" y="101.3">10</text>
<text x="86.4" y="103.9">51</text>
<text x="86.4" y="106.4">52</text>
<text x="127" y="103.9">58</text>
<text x="127" y="106.4">59</text>
<text x="240.6" y="106.4">4</text>
<text x="86.4" y="109">53</text>
<text x="86.4" y="111.5">54</text>
<text x="127" y="109">60</text>
<text x="127" y="111.5">61</text>
<text x="240.6" y="109">2</text>
<text x="240.6" y="111.5">6</text>
<text x="86.4" y="119.1">97</text>
<text x="127" y="119.1">39</text>
<text x="127" y="114">62</text>
<text x="240.6" y="114">8</text>
<text x="86.4" y="121.7">98</text>
<text x="87" y="124.2">1</text>
<text x="127" y="121.7">40</text>
<text x="127" y="124.2">41</text>
<text x="227.1" y="123.9" transform="rotate(-90 227.1 123.9)">9</text>
<text x="229.6" y="123.9" transform="rotate(-90 229.6 123.9)">3</text>
<text x="87" y="126.7">2</text>
<text x="87" y="129.3">3</text>
<text x="87" y="131.8">4</text>
<text x="127" y="126.7">42</text>
<text x="127" y="129.3">43</text>
<text x="127" y="131.8">44</text>
<text x="86.4" y="136.9">38</text>
<text x="87" y="134.4">5</text>
<text x="127" y="134.4">45</text>
<text x="127" y="136.9">46</text>
<text x="235.6" y="147.1">5</text>
<text x="235.6" y="149.6">6</text>
<text x="244.9" y="144.2" transform="rotate(-90 244.9 144.2)">8</text>
<text x="253.3" y="147.1">1</text>
<text x="253.3" y="149.6">2</text>
<text x="235.6" y="152.1">7</text>
<text x="253.3" y="152.1">3</text>
<text x="244.9" y="156.9" transform="rotate(-90 244.9 156.9)">4</text>
</g>
<g font-size="1.8" fill="#b02c04">
<text x="235.5" y="28.1">~{RST}</text>
<text x="255.3" y="27.5">VBAT</text>
<text x="89.4" y="33.8">TIM2-CH1</text>
<text x="122.6" y="33.8">PC0</text>
<text x="235.5" y="35.1">OSC-IN</text>
<text x="253.6" y="31.3">BOOT0</text>
<text x="89.4" y="36.4">TIM2-CH2</text>
<text x="89.4" y="38.9">USART2-TX</text>
<text x="89.4" y="41.5">USART2-RX</text>
<text x="122.6" y="36.4">PC1</text>
<text x="122.6" y="38.9">PC2</text>
<text x="122.6" y="41.5">PC3</text>
<text x="235.5" y="40.2">OSC-OUT</text>
<text x="253.8" y="37.7">VCAP1</text>
<text x="253.8" y="40.2">VCAP2</text>
<text x="89.4" y="44">ADC-4</text>
<text x="89.4" y="46.5">ADC-5</text>
<text x="117.5" y="44">ADC1-14</text>
<text x="117.5" y="46.5">ADC1-15</text>
<text x="89.4" y="49.1">ADC-6</text>
<text x="89.4" y="51.6">ADC-7</text>
<text x="116.7" y="49.1">TIM3-CH1</text>
<text x="116.7" y="51.6">TIM3-CH2</text>
<text x="89.4" y="54.2">PA8</text>
<text x="89.4" y="56.7">USART1-TX</text>
<text x="89.4" y="59.2">USART1-RX</text>
<text x="115.5" y="59.2">USART3-TX</text>
<text x="116.7" y="54.2">TIM3-CH3</text>
<text x="116.7" y="56.7">TIM3-CH4</text>
<text x="89.4" y="61.8">CAN1-RX</text>
<text x="89.4" y="64.3">CAN1-TX</text>
<text x="115.2" y="61.8">USART3-RX</text>
<text x="121.4" y="64.3">PC12</text>
<text x="89.4" y="66.9">SWDIO</text>
<text x="89.4" y="69.4">SWCLK</text>
<text x="89.4" y="71.9">PA15</text>
<text x="108.6" y="71.9">PC15/OSC32-OUT</text>
<text x="110.3" y="69.4">PC14/OSC32-IN</text>
<text x="120.4" y="66.9">TAMP1</text>
<text x="89.4" y="77">ADC-8</text>
<text x="122.6" y="77">PD0</text>
<text x="89.4" y="79.6">ADC-9</text>
<text x="89.4" y="82.1">BOOT1</text>
<text x="122.6" y="79.6">PD1</text>
<text x="122.6" y="82.1">PD2</text>
<text x="89.4" y="84.6">SWO</text>
<text x="89.4" y="87.2">PB4</text>
<text x="89.4" y="89.7">PB5</text>
<text x="122.6" y="84.6">PD3</text>
<text x="122.6" y="87.2">PD4</text>
<text x="122.6" y="89.7">PD5</text>
<text x="89.4" y="92.3">I2C1-SCL</text>
<text x="89.4" y="94.8">I2C1-SDA</text>
<text x="122.6" y="92.3">PD6</text>
<text x="122.6" y="94.8">PD7</text>
<text x="89.4" y="97.3">PB8</text>
<text x="89.4" y="99.9">PB9</text>
<text x="122.6" y="97.3">PD8</text>
<text x="122.6" y="99.9">PD9</text>
<text x="89.4" y="102.4">SPI2-SCK</text>
<text x="89.4" y="105">PB12</text>
<text x="89.4" y="107.5">PB13</text>
<text x="121.4" y="102.4">PD10</text>
<text x="121.4" y="105">PD11</text>
<text x="121.4" y="107.5">PD12</text>
<text x="226.5" y="107.5">SWDCLK/TCK</text>
<text x="230.7" y="102.3" transform="rotate(-90 230.7 102.3)">VTref</text>
<text x="233.1" y="103">~{RESET}</text>
<text x="89.4" y="110">PB14</text>
<text x="89.4" y="112.6">SPI2-COPI</text>
<text x="121.4" y="110">PD13</text>
<text x="121.4" y="112.6">PD14</text>
<text x="228.1" y="110">SWDIO/TMS</text>
<text x="230" y="112.6">SWO/TDO</text>
<text x="121.4" y="115.1">PD15</text>
<text x="232.1" y="115.1">NC/TDI</text>
<text x="89.4" y="125.3">PE2</text>
<text x="89.4" y="120.2">PE0</text>
<text x="89.4" y="122.7">PE1</text>
<text x="121.5" y="125.3">PE10</text>
<text x="122.7" y="120.2">PE8</text>
<text x="122.7" y="122.7">PE9</text>
<text x="228.2" y="120.9" transform="rotate(-90 228.2 120.9)">GNDDetect</text>
<text x="230.7" y="120.9" transform="rotate(-90 230.7 120.9)">GND</text>
<text x="89.4" y="127.8">PE3</text>
<text x="89.4" y="130.4">PE4</text>
<text x="116.7" y="130.4">SPI5-SCK</text>
<text x="121.5" y="127.8">PE11</text>
<text x="89.4" y="138">PE7</text>
<text x="89.4" y="132.9">PE5</text>
<text x="89.4" y="135.4">PE6</text>
<text x="116" y="132.9">SPI5-CIPO</text>
<text x="116" y="135.4">SPI5-COPI</text>
<text x="121.5" y="138">PE15</text>
<text x="238" y="148.1">SDA</text>
<text x="245.9" y="149" transform="rotate(-90 245.9 149)">VCC</text>
<text x="249.8" y="148.1">A0</text>
<text x="238" y="150.7">SCL</text>
<text x="238" y="153.2">WP</text>
<text x="245.9" y="154.4" transform="rotate(-90 245.9 154.4)">GND</text>
<text x="249.8" y="150.7">A1</text>
<text x="249.8" y="153.2">A2</text>
</g>
<g font-size="1.8" fill="#345372">
<text x="61.4" y="33.8">XLR-SEL-IND</text>
<text x="62.3" y="36.4">HP-SEL-IND</text>
<text x="61.4" y="44">STRIP1-CURR</text>
<text x="61.4" y="46.5">STRIP5-CURR</text>
<text x="141.2" y="46.5">STRIP7-CURR</text>
<text x="141.2" y="44">STRIP3-CURR</text>
<text x="61.4" y="49.1">STRIP6-CURR</text>
<text x="61.4" y="51.6">STRIP2-CURR</text>
<text x="141.2" y="51.6">DIAG-STATUS</text>
<text x="141.2" y="49.1">PWM-OE</text>
<text x="67.8" y="54.2">HP-SW</text>
<text x="141.2" y="59.2">DMX-TX</text>
<text x="141.2" y="54.2">DIAG-DEBUG</text>
<text x="141.2" y="56.7">STRIP-PWR</text>
<text x="141.2" y="64.3">DMX-EN</text>
<text x="141.2" y="61.8">DMX-RX</text>
<text x="61.4" y="77">STRIP8-CURR</text>
<text x="61.4" y="79.6">STRIP4-CURR</text>
<text x="63.5" y="87.2">MENU-LEFT</text>
<text x="141.2" y="89.7">ENC1-SW</text>
<text x="141.2" y="84.6">MENU-DOWN</text>
<text x="141.2" y="87.2">ENC1-B</text>
<text x="141.2" y="97.3">ENC2-SW</text>
<text x="141.2" y="99.9">MENU-RIGHT</text>
<text x="66.8" y="105">ENC2-B</text>
<text x="67" y="107.5">ENC2-A</text>
<text x="141.2" y="105">MENU-BACK</text>
<text x="141.2" y="102.4">MENU-ACT</text>
<text x="141.2" y="107.5">MENU-UP</text>
<text x="67" y="110">ENC1-A</text>
<text x="141.2" y="110">GRAPH-LE</text>
<text x="141.2" y="115.7">GRAPH-~{OE}</text>
<text x="60.2" y="122.7">XLR-VREF-IRQ</text>
<text x="61.1" y="120.2">HP-VREF-IRQ</text>
<text x="141.2" y="122.7">XLR-ADC-CS</text>
<text x="141.2" y="125.3">HP-ADC-CS</text>
<text x="65.8" y="127.8">VDDA-PG</text>
<text x="58.9" y="132.9">AUDIO-SRC-IND</text>
</g>
<g font-size="1.8" fill="#2d4364">
<text x="131.5" y="35.2">EEPROM-WP</text>
<text x="265.5" y="30.1">BOOT0</text>
<text x="232.5" y="70.8">BOOT0</text>
<text x="221" y="153.3">EEPROM-WP</text>
</g>
<g font-size="1.8" fill="#565656">
<text x="217.2" y="67.3">PROG</text>
<text x="217.2" y="77">RUN</text>
</g>
<g font-size="1.8" fill="#a0a006">
<text x="261.6" y="147.9">C904</text>
<text x="261.6" y="150.9">100nF</text>
</g>
<g font-size="1.5" fill="#840000">
<text x="74.3" y="39">MIDI-OUT</text>
<text x="75.7" y="41.6">MIDI-IN</text>
<text x="75.4" y="56.8">SCR-RX</text>
<text x="75.7" y="59.4">SCR-TX</text>
<text x="37.2" y="92.4">I2C-SCLK</text>
<text x="38.2" y="94.9">I2C-SDA</text>
<text x="72.3" y="102.5">GRAPH-CLK</text>
<text x="72.7" y="112.7">GRAPH-SDI</text>
<text x="133.3" y="130.5">SPI-SCLK</text>
<text x="133.3" y="133">SPI-CIPO</text>
<text x="133.3" y="135.6">SPI-COPI</text>
<text x="223.6" y="148.3">I2C-SDA</text>
<text x="222.6" y="150.8">I2C-SCLK</text>
</g>
<g font-size="1.4" fill="#565656">
<text x="56" y="58.6">markings</text>
<text x="57.3" y="57">The screen</text>
<text x="63.5" y="58.6">are</text>
<text x="66.3" y="57">TX and</text>
<text x="66.7" y="58.6">incorrect.</text>
<text x="72.3" y="57">RX</text>
<text x="51.4" y="61.9">Double</text>
<text x="57.3" y="61.9">check</text>
<text x="58.4" y="63.5">before</text>
<text x="62.3" y="61.9">all</text>
<text x="63.9" y="63.5">manufacture.</text>
<text x="65.1" y="61.9">connections</text>
</g>
<g font-size=".9" fill="#2d4364">
<text x="222.2" y="34.1">XTAL1</text>
<text x="222.2" y="39.2">XTAL2</text>
</g>
</svg>
